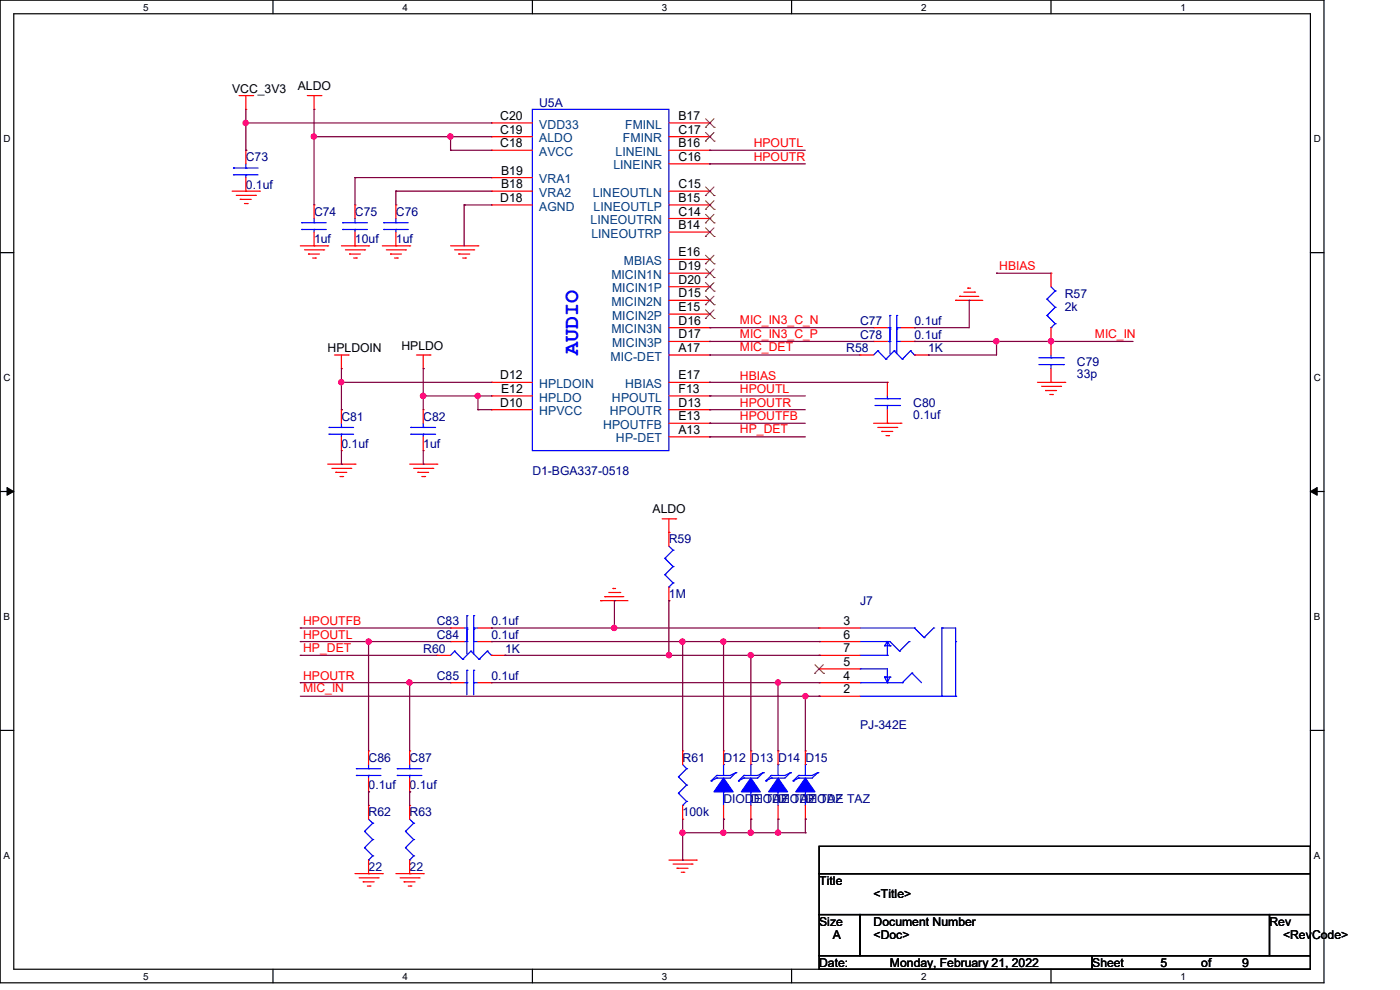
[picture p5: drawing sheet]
<svg xmlns="http://www.w3.org/2000/svg" width="297mm" height="210mm" viewBox="0 0 297 210" stroke-linecap="round" stroke-linejoin="round" font-family="sans-serif">
<path d="M0 0h280.9v208.5h-280.9zM2.9 2.9h275.1v202.7h-275.1z" fill="none" stroke="#000" stroke-width=".25"/>
<g fill="#fff">
<path d="M30.4 .3h1.1v2.4h-1.1z"/>
<path d="M30.4 205.9h1.1v2.3h-1.1z"/>
</g>
<path d="M57.9 0v2.9M57.9 205.6v2.9" fill="none" stroke="#000" stroke-width=".25"/>
<g fill="#fff">
<path d="M85.4 .3h1.1v2.4h-1.1z"/>
<path d="M85.4 205.9h1.1v2.3h-1.1z"/>
</g>
<path d="M112.9 0v2.9M112.9 205.6v2.9" fill="none" stroke="#000" stroke-width=".25"/>
<g fill="#fff">
<path d="M140.4 .3h1.2v2.4h-1.2z"/>
<path d="M140.4 205.9h1.2v2.3h-1.2z"/>
</g>
<path d="M167.9 0v2.9M167.9 205.6v2.9" fill="none" stroke="#000" stroke-width=".25"/>
<g fill="#fff">
<path d="M195.4 .3h1.2v2.4h-1.2z"/>
<path d="M195.4 205.9h1.2v2.3h-1.2z"/>
</g>
<path d="M223 0v2.9M223 205.6v2.9" fill="none" stroke="#000" stroke-width=".25"/>
<g fill="#fff">
<path d="M250.4 .3h1.2v2.4h-1.2z"/>
<path d="M250.4 205.9h1.2v2.3h-1.2z"/>
<path d="M.8 28.2h1.4v2.4h-1.4z"/>
<path d="M278.7 28.2h1.5v2.4h-1.5z"/>
<path d="M.8 78.9h1.4v2.3h-1.4z"/>
<path d="M278.7 78.9h1.5v2.3h-1.5z"/>
</g>
<path d="M0 53.6h2.9M278 53.6h2.9" fill="none" stroke="#000" stroke-width=".25"/>
<g fill="#fff">
<path d="M.8 129.6h1.3v2.3h-1.3z"/>
<path d="M278.7 129.6h1.4v2.3h-1.4z"/>
</g>
<path d="M0 104.3h2.9M278 104.3h2.9" fill="none" stroke="#000" stroke-width=".25"/>
<path d="M1.5 103.4l1.4 .9-1.4 .8zM278 104.3l1.4-.9v1.7z" fill="#000" stroke="#000" stroke-width=".21"/>
<g fill="#fff">
<path d="M.8 180.3h1.3v2.3h-1.3z"/>
<path d="M278.7 180.3h1.4v2.3h-1.4z"/>
</g>
<path d="M0 154.9h2.9M278 154.9h2.9M173.8 179.5h104.2v5.8h-104.2zM173.8 185.3h104.2v8.7h-104.2zM173.8 194h8.7v8.7h-8.7zM182.5 194h86.8v8.7h-86.8zM269.3 194h8.7v8.7h-8.7zM173.8 202.7h57.9v2.9h-57.9zM231.7 202.7h46.3v2.9h-46.3z" fill="none" stroke="#000" stroke-width=".25"/>
<g fill="none" stroke="#f00" stroke-width=".25">
<path d="M50.7 20.3h2.9M52.2 23.2h.1M52.2 31.9h.1M52.2 20.3v2.9M52.2 31.9v2.9M52.2 37.7v2.9M53.6 20.3h.1M65.2 20.3h2.9M66.6 23.2h.1M66.6 20.3v2.9M68.1 20.3h.1M104.3 26.1h.1"/>
<path d="M104.3 29h.1M104.3 31.9h.1M104.3 37.7h.1M104.3 26.1h8.6M104.3 29h8.6M104.3 31.9h8.6M104.3 37.7h8.6M141.9 26.1h8.7M141.9 29h8.7M141.9 31.9h8.7M141.9 34.8h8.7M150.6 26.1h.1"/>
<path d="M150.6 29h.1M150.6 31.9h.1M150.6 34.8h.1M49.2 40.6h5.8M50.1 41.4h4.1M51 42.3h.1M51 42.3h2.3M51.9 43.2h.6M52.2 40.6h.1M52.5 43.2h.1M54.2 41.4h.1M55 40.6h.1"/>
<path d="M63.7 52.2h5.8M64.6 53h4.1M65.4 53.9h.1M65.4 53.9h2.4M66.3 54.7h.6M66.6 52.2h.1M66.6 43.5h.1M66.6 43.5v2.9M66.6 49.2v3M66.9 54.7h.1M68.7 53h.1M69.5 52.2h.1"/>
<path d="M72.4 52.2h5.8M73.3 53h4M74.2 53.9h.1M74.2 53.9h2.3M75 54.7h.6M75.3 52.2h.1M75.3 43.5h.1M75.3 43.5v2.9M75.3 49.2v3M75.6 54.7h.1M77.3 53h.1M78.2 52.2h.1"/>
<path d="M81.1 52.2h5.8M82 53h4M82.8 53.9h.1M82.8 53.9h2.4M83.7 54.7h.6M84 52.2h.1M84 43.5h.1M84 43.5v2.9M84 49.2v3M84.3 54.7h.1M86 53h.1M86.9 52.2h.1"/>
<path d="M95.6 52.2h5.8M96.4 53h4.1M97.3 53.9h.1M97.3 53.9h2.4M98.2 54.7h.6M98.8 54.7h.1M100.5 53h.1M101.4 52.2h.1M104.3 40.6h.1M104.3 43.5h.1M104.3 40.6h8.6M104.3 43.5h8.6"/>
<path d="M141.9 40.6h8.7M141.9 43.5h8.7M141.9 46.4h8.7M141.9 49.2h8.7M141.9 55h8.7M141.9 58h8.7M150.6 40.6h.1M150.6 43.5h.1M150.6 46.4h.1M150.6 49.2h.1M150.6 55h.1M150.6 58h.1"/>
<path d="M223 58h.1M223 58v2.8M71 75.3h2.9M72.4 78.2h.1M72.4 75.3v2.9M73.9 75.3h.1M88.3 75.3h2.9M89.8 78.2h.1M89.8 75.3v2.9M91.2 75.3h.1M141.9 75.3h8.7M141.9 63.7h8.7"/>
<path d="M141.9 72.4h8.7M141.9 60.8h8.7M141.9 66.6h8.7M141.9 69.5h8.7M150.6 60.8h.1M150.6 63.7h.1M150.6 66.6h.1M150.6 69.5h.1M150.6 72.4h.1M150.6 75.3h.1M182.5 75.3h.1M182.5 75.3h2.8"/>
<path d="M185.3 72.4h.1M185.3 69.5h.1M185.3 72.4h3M185.3 69.5h3M191.1 72.4h2.9M191.1 69.5h2.9M194 72.4h.1M194 69.5h.1M194 75.3h2.9M196.9 75.3h.1M202.7 63.7h.1M202.7 63.7h5.8"/>
<path d="M203.6 62.9h.1M203.6 62.9h4M204.5 62h2.3M205.3 61.1h.1M205.3 61.1h.6M206.8 62h.1M223 72.4h.1M223 69.5v5.8M223 78.2v2.9M69.5 98.5h5.8M70.4 99.4h4M72.4 95.6h.1"/>
<path d="M72.4 86.9h.1M72.4 86.9v2.9M72.4 92.7v2.9M74.4 99.4h.1M75.3 98.5h.1M86.9 98.5h5.8M87.8 99.4h4M89.8 95.6h.1M89.8 86.9h.1M89.8 86.9v2.9M89.8 92.7v2.9M91.8 99.4h.1"/>
<path d="M92.7 98.5h.1M104.3 81.1h.1M104.3 84h.1M104.3 86.9h.1M104.3 81.1h8.6M104.3 84h8.6M104.3 86.9h8.6M141.9 81.1h8.7M141.9 89.8h8.7M141.9 84h8.7M141.9 86.9h8.7M141.9 92.7h8.7"/>
<path d="M150.6 81.1h.1M150.6 84h.1M150.6 86.9h.1M150.6 89.8h.1M150.6 92.7h.1M185.3 89.8h5.8M186.2 90.7h4M187.1 91.5h.1M187.1 91.5h2.3M188 92.4h.5M188.3 81.1h.1M188.3 89.8h.1"/>
<path d="M188.3 81.1v2.9M188.3 86.9v2.9M188.5 92.4h.1M190.2 90.7h.1M191.1 89.8h.1M220.1 81.1h5.8M221 82h4M221.8 82.8h.1M221.8 82.8h2.4M222.7 83.7h.6M223 81.1h.1M223.3 83.7h.1"/>
<path d="M225 82h.1M225.9 81.1h.1M71.2 100.2h.1M71.2 100.2h2.4M72.1 101.1h.6M72.7 101.1h.1M88.6 100.2h.1M88.6 100.2h2.3M89.5 101.1h.6M90.1 101.1h.1M140.5 110.1h2.8M141.9 112.9h.1"/>
<path d="M141.9 110.1v5.8M143.3 110.1h.1M92.7 139h.1M92.7 139h2.9M95.6 136.1h.1M95.6 133.2h.1M95.6 136.1h2.9M95.6 133.2h2.9M101.4 136.1h2.9M101.4 133.2h2.9M104.3 136.1h.1M104.3 133.2h.1"/>
<path d="M104.3 139h2.8M107.1 139h.1M127.4 127.4h.1M127.4 127.4h5.8M128.3 126.6h.1M128.3 126.6h4M129.2 125.7h2.3M130 124.8h.1M130 124.8h.6M131.5 125.7h.1M141.9 127.4h.1M141.9 124.5v2.9"/>
<path d="M173.8 139h.1M173.8 136.1h.1M173.8 133.2h.1M173.8 139h8.7M173.8 136.1h8.7M173.8 133.2h8.7M78.2 159.3h.1M78.2 159.3v2.9M86.9 159.3h.1M86.9 159.3v2.9M95.6 144.8h.1M95.6 144.8h2.9"/>
<path d="M101.4 144.8h2.9M104.3 144.8h.1M144.8 159.3h.1M144.8 159.3v2.9M153.5 159.3h.1M153.5 159.3v2.9M159.3 159.3h.1M159.3 159.3v2.9M165.1 159.3h.1M165.1 159.3v2.9M170.9 159.3h.1M170.9 159.3v2.9"/>
<path d="M173.8 144.8h.1M173.8 141.9h.1M173.8 147.7h.1M173.8 144.8h8.7M173.8 141.9h8.7M173.8 147.7h8.7M78.2 168h.1M78.2 170.9h.1M78.2 165.1v2.9M78.2 170.9v2.9M86.9 168h.1M86.9 170.9h.1"/>
<path d="M86.9 165.1v2.9M86.9 170.9v2.9M144.8 173.8h.1M144.8 170.9v2.9M153.5 173.8h.1M153.5 170.9v2.9M159.3 173.8h.1M159.3 170.9v2.9M165.1 173.8h.1M165.1 170.9v2.9M170.9 173.8h.1M170.9 170.9v2.9"/>
<path d="M75.3 185.3h5.8M76.2 186.2h4M77 187.1h.1M77 187.1h2.4M77.9 188h.6M78.2 185.3h.1M78.2 182.5v2.8M78.5 188h.1M80.2 186.2h.1M81.1 185.3h.1M84 185.3h5.8M84.9 186.2h4"/>
<path d="M85.7 187.1h.1M85.7 187.1h2.4M86.6 188h.6M86.9 185.3h.1M86.9 182.5v2.8M87.2 188h.1M88.9 186.2h.1M89.8 185.3h.1M141.9 182.5h5.8M142.8 183.3h4M143.6 184.2h.1M143.6 184.2h2.4"/>
<path d="M144.5 185h.6M145.1 185h.1M146.8 183.3h.1M147.7 182.5h.1"/>
</g>
<g fill="none" stroke="#00f" stroke-width=".25">
<path d="M49.5 35.6h.1M49.5 37.1h.1M49.5 35.6h5.2M49.5 37.1h5.2M52.2 37.1h.1M52.2 35.6h.1M52.2 34.8v.8M52.2 37.1v.6M112.9 23.2h29v72.4h-29zM64 47.2h.1M64 48.7h.1M64 47.2h5.2"/>
<path d="M64 48.7h5.2M66.6 48.7h.1M66.6 47.2h.1M66.6 46.4v.8M66.6 48.7v.5M72.7 47.2h.1M72.7 48.7h.1M72.7 47.2h5.2M72.7 48.7h5.2M75.3 48.7h.1M75.3 47.2h.1M75.3 46.4v.8"/>
<path d="M75.3 48.7v.5M81.4 47.2h.1M81.4 48.7h.1M81.4 47.2h5.2M81.4 48.7h5.2M84 48.7h.1M84 47.2h.1M84 46.4v.8M84 48.7v.5M186.2 74.4h.1M186.2 74.4l-.9 .9M186.2 74.4l1.8 1.8"/>
<path d="M188 76.2h.1M188.3 72.4h.5M188.3 69.5h.5M188.8 72.4h.1M188.8 69.8h.1M188.8 69.5h.1M188.8 66.9h.1M188.8 66.9v8.1M189.7 74.4h.1M189.7 74.4l-1.7 1.8M189.7 74.4l1.7 1.8M190.2 69.8h.1"/>
<path d="M190.2 72.4h.1M190.2 66.9h.1M190.2 69.5h.1M190.2 72.4h.9M190.2 66.9v8.1M190.2 69.5h.9M191.4 76.2h.1M193.2 74.4h.1M193.2 74.4l-1.8 1.8M193.2 74.4l.8 .9M194 75.3h.1M220.4 77.3h5.2"/>
<path d="M220.4 75.9h5.2M222.1 63.5h.1M222.1 66.9h.1M222.1 63.5l1.8 1.7M222.1 66.9l1.8 1.8M223 69.5h.1M223 75.9h.1M223 77.3h.1M223 60.8l.9 .9M223 75.3v.6M223 77.3v.9M223.9 61.7h.1"/>
<path d="M223.9 65.2h.1M223.9 68.7h.1M223.9 61.7l-1.8 1.8M223.9 65.2l-1.8 1.7M223.9 68.7l-.9 .8M225.6 77.3h.1M225.6 75.9h.1M69.8 90.7h.1M69.8 92.1h.1M69.8 90.7h5.2M69.8 92.1h5.2M72.4 92.1h.1"/>
<path d="M72.4 90.7h.1M72.4 89.8v.9M72.4 92.1v.6M87.2 90.7h.1M87.2 92.1h.1M87.2 90.7h5.2M87.2 92.1h5.2M89.8 92.1h.1M89.8 90.7h.1M89.8 89.8v.9M89.8 92.1v.6M185.6 86h5.2"/>
<path d="M185.6 84.6h5.2M188.3 84.6h.1M188.3 86h.1M188.3 84v.6M188.3 86v.9M190.8 86h.1M190.8 84.6h.1M141.1 118.4h.1M141.1 118.4l1.7 1.8M141.9 115.9l.9 .8M142.8 116.7h.1M142.8 116.7l-1.7 1.7"/>
<path d="M96.4 138.1h.1M96.4 138.1l-.8 .9M96.4 138.1l1.8 1.8M98.2 139.9h.1M98.5 133.2h.6M98.5 136.1h.6M99.1 136.1h.1M99.1 133.5h.1M99.1 133.2h.1M99.1 130.6h.1M99.1 130.6v8.1M99.9 138.1h.1"/>
<path d="M99.9 138.1l-1.7 1.8M99.9 138.1l1.7 1.8M100.5 133.5h.1M100.5 136.1h.1M100.5 130.6h.1M100.5 133.2h.1M100.5 133.2h.9M100.5 136.1h.9M100.5 130.6v8.1M101.6 139.9h.1M103.4 138.1h.1M103.4 138.1l-1.8 1.8"/>
<path d="M103.4 138.1l.9 .9M104.3 139h.1M141.1 121.9h.1M141.1 121.9l1.7 1.8M141.9 124.5h.1M142.8 120.2h.1M142.8 123.7h.1M142.8 120.2l-1.7 1.7M142.8 123.7l-.9 .8M182.5 136.1h6.3l2 2M182.5 133.2h11.5M182.5 139h5.8"/>
<path d="M187.7 137h.1M187.7 137h1.1M188 136.1h.1M188.3 136.1h.1M188.3 139h.1M188.3 136.1v2.9M188.3 136.1l-.6 .9M188.3 136.1l.5 .9M188.8 137h.1M190.8 138.1h.1M192.9 136.1h.1M192.9 136.1l-2.1 2"/>
<path d="M194 133.2h.1M194 133.2l2 2.1M196 135.3h.1M198.1 133.2h.1M198.1 133.2l-2.1 2.1M199.8 133.2h.1M199.8 133.2h2.9v14.5M199.8 133.2v14.5M202.7 136.1h.1M98.5 144.8h.6M99.1 144.8h.1M99.1 142.2h.1"/>
<path d="M99.1 142.2v5.2M100.5 142.2h.1M100.5 144.8h.1M100.5 144.8h.9M100.5 142.2v5.2M182.5 144.8h.1M182.5 141.9h.1M182.5 144.8h8.9M182.5 141.9h5.8v2.9M182.5 147.7h20.2M187.7 143.6h.1M187.7 143.6h1.1"/>
<path d="M187.7 143.6l.6 1.2M188 143.6h.1M188.3 144.8h.1M188.8 143.6h.1M188.8 143.6l-.5 1.2M191.4 144.8h.1M193.5 142.8h.1M193.5 142.8l2 2M193.5 142.8l-2.1 2M199.8 147.7h.1M202.7 147.7h.1M75.6 163.1h.1"/>
<path d="M75.6 164.5h.1M75.6 164.5h5.2M75.6 163.1h5.2M77.3 176.4h.1M77.3 179.8h.1M77.3 176.4l1.8 1.7M77.3 179.8l1.8 1.8M78.2 164.5h.1M78.2 163.1h.1M78.2 162.2v.9M78.2 164.5v.6M78.2 173.8l.9 .8"/>
<path d="M79.1 174.6h.1M79.1 178.1h.1M79.1 174.6l-1.8 1.8M79.1 178.1l-1.8 1.7M84.3 163.1h.1M84.3 164.5h.1M84.3 164.5h5.2M84.3 163.1h5.2M86 176.4h.1M86 179.8h.1M86 176.4l1.8 1.7M86 179.8l1.8 1.8"/>
<path d="M86.9 164.5h.1M86.9 163.1h.1M86.9 162.2v.9M86.9 164.5v.6M86.9 173.8l.9 .8M87.8 174.6h.1M87.8 178.1h.1M87.8 174.6l-1.8 1.8M87.8 178.1l-1.8 1.7M143.9 164.8h.1M143.9 168.3h.1M143.9 164.8l1.8 1.7"/>
<path d="M143.9 168.3l1.8 1.7M144.8 170.9h.1M144.8 162.2l.9 .9M145.7 163.1h.1M145.7 166.5h.1M145.7 170h.1M145.7 163.1l-1.8 1.7M145.7 166.5l-1.8 1.8M145.7 170l-.9 .9M150.9 165.7h.1M152.1 164.5h.1M152.1 165.1h.1"/>
<path d="M152.1 164.5l-1.2 1.2M152.1 165.1l-1.2 .6M153.5 168h.1M153.5 162.2h.1M153.5 162.2v2.3M153.5 168v2.9M156.1 163.9h.1M156.1 163.9l-1.2 .6h-2.8M156.1 163.9l-1.2 1.2h-2.8M156.7 165.7h.1M157.8 164.5h.1M157.8 165.1h.1"/>
<path d="M157.8 164.5l-1.1 1.2M157.8 165.1l-1.1 .6M159.3 168h.1M159.3 162.2h.1M159.3 162.2v2.3M159.3 168v2.9M161.9 163.9h.1M161.9 163.9l-1.2 .6h-2.9M161.9 163.9l-1.2 1.2h-2.9M162.5 165.7h.1M163.6 164.5h.1M163.6 165.1h.1"/>
<path d="M163.6 164.5l-1.1 1.2M163.6 165.1l-1.1 .6M165.1 168h.1M165.1 162.2h.1M165.1 162.2v2.3M165.1 168v2.9M167.7 163.9h.1M167.7 163.9l-1.2 .6h-2.9M167.7 163.9l-1.2 1.2h-2.9M168.3 165.7h.1M169.4 164.5h.1M169.4 165.1h.1"/>
<path d="M169.4 164.5l-1.1 1.2M169.4 165.1l-1.1 .6M170.9 168h.1M170.9 162.2h.1M170.9 162.2v2.3M170.9 168v2.9M173.5 163.9h.1M173.5 163.9l-1.2 .6h-2.9M173.5 163.9l-1.2 1.2h-2.9M78.2 182.5h.1M79.1 181.6h.1M79.1 181.6l-.9 .9"/>
<path d="M86.9 182.5h.1M87.8 181.6h.1M87.8 181.6l-.9 .9"/>
</g>
<g fill="#00f" stroke="#00f" stroke-width=".25">
<path d="M165.1 165.1l2 2.9h-4z" fill-rule="evenodd"/>
<path d="M170.9 165.1l2 2.9h-4.1z" fill-rule="evenodd"/>
<path d="M153.5 165.1l2 2.9h-4z" fill-rule="evenodd"/>
<path d="M159.3 165.1l2 2.9h-4z" fill-rule="evenodd"/>
</g>
<g fill="none" stroke="#804000" stroke-width=".21">
<path d="M149.6 27h.1M149.6 29.9h.1M149.7 25.2l1.8 1.8M149.7 28.1l1.8 1.8M149.7 39.7l1.8 1.8M151.5 25.2l-1.9 1.8M151.5 28.1l-1.9 1.8M151.5 39.7l-1.9 1.8M151.5 27h.1M151.5 29.9h.1M149.6 41.5h.1M149.6 44.4h.1"/>
<path d="M149.6 47.3h.1M149.6 50.2h.1M149.6 56h.1M149.6 58.9h.1M149.7 42.6l1.8 1.8M149.7 45.5l1.8 1.8M149.7 48.3l1.8 1.9M149.7 54.1l1.8 1.9M149.7 57.1l1.8 1.8M149.7 59.9l1.8 1.9M151.5 42.6l-1.9 1.8M151.5 45.5l-1.9 1.8"/>
<path d="M151.5 48.3l-1.9 1.9M151.5 54.1l-1.9 1.9M151.5 57.1l-1.9 1.8M151.5 59.9l-1.9 1.9M151.5 41.5h.1M151.5 44.4h.1M151.5 47.3h.1M151.5 50.2h.1M151.5 56h.1M151.5 58.9h.1M149.6 61.8h.1M149.6 64.6h.1"/>
<path d="M149.6 67.6h.1M149.7 62.8l1.8 1.8M149.7 65.7l1.8 1.9M151.5 62.8l-1.9 1.8M151.5 65.7l-1.9 1.9M151.5 61.8h.1M151.5 64.6h.1M151.5 67.6h.1M172.8 142.8h.1M172.9 141l1.8 1.8M174.7 141l-1.9 1.8M174.7 142.8h.1"/>
</g>
<g fill="none" stroke="#800040" stroke-width=".25">
<path d="M52.2 26.1h.1M52.2 31.9h.1M52.2 23.2v8.7M52.2 26.1h52.1M66.6 29h.1M66.6 29h37.7M66.6 23.2v20.3M75.3 37.7h.1M75.3 37.7h29M75.3 37.7v5.8M95.6 29h.1M95.6 31.9h.1"/>
<path d="M95.6 29v2.9M95.6 31.9h8.7M150.6 31.9h.1M150.6 34.8h.1M150.6 31.9h20.3M150.6 34.8h20.3M84 40.6h.1M84 40.6v2.9M84 40.6h20.3M98.5 43.5h.1M98.5 43.5h5.8M98.5 43.5v8.7"/>
<path d="M211.4 58h.1M211.4 58h11.6M72.4 78.2v8.7M89.8 78.2h.1M89.8 78.2v8.7M150.6 69.5h.1M150.6 72.4h.1M150.6 75.3h.1M150.6 69.5h34.7M150.6 72.4h34.7M150.6 75.3h31.9M194 69.5h.1"/>
<path d="M194 72.4h.1M194 72.4h46.4M196.9 75.3h.1M205.6 63.7h.1M205.6 63.7v5.8h-11.6M211.4 72.4h.1M211.4 72.4v2.9h-14.5M223 72.4h.1M72.4 81.1h.1M72.4 86.9h.1M72.4 98.5h.1M72.4 95.6v2.9"/>
<path d="M72.4 81.1h31.9M89.8 84h.1M89.8 98.5h.1M89.8 95.6v2.9M89.8 84h14.5M101.4 84h.1M101.4 86.9h.1M101.4 84v2.9M101.4 86.9h2.9M150.6 81.1h.1M150.6 84h.1M150.6 86.9h.1"/>
<path d="M150.6 89.8h.1M150.6 92.7h.1M150.6 81.1h37.7M150.6 84h20.3M150.6 86.9h20.3M150.6 89.8h20.3M150.6 92.7h20.3M63.7 136.1h.1M63.7 133.2h.1M63.7 139h.1M63.7 136.1h31.9M63.7 133.2h31.9"/>
<path d="M63.7 139h29M78.2 136.1h.1M78.2 136.1v23.2M104.3 136.1h.1M104.3 133.2h.1M104.3 136.1h69.5M104.3 133.2h69.5M107.1 139h.1M107.1 139h66.7M130.3 127.4h.1M130.3 133.2h.1M130.3 127.4v5.8"/>
<path d="M141.9 127.4h.1M141.9 127.4v11.6M144.8 136.1h.1M144.8 136.1v23.2M153.5 136.1h.1M153.5 136.1v23.2M159.3 139h.1M159.3 139v20.3M173.8 136.1h.1M173.8 139h.1M63.7 144.8h.1M63.7 144.8h31.9"/>
<path d="M63.7 147.7h110.1M86.9 144.8h.1M86.9 144.8v14.5M104.3 144.8h69.5M165.1 144.8h.1M165.1 144.8v14.5M170.9 147.7h.1M170.9 147.7v11.6M173.8 144.8h.1M173.8 147.7h.1M78.2 168h.1M78.2 168v2.9"/>
<path d="M86.9 168h.1M86.9 168v2.9M144.8 176.7h.1M144.8 173.8v8.7M144.8 176.7h26.1M153.5 176.7h.1M153.5 173.8h.1M153.5 173.8v2.9M159.3 176.7h.1M159.3 173.8h.1M159.3 173.8v2.9M165.1 176.7h.1"/>
<path d="M165.1 173.8h.1M165.1 173.8v2.9M170.9 176.7h.1M170.9 173.8h.1M170.9 173.8v2.9M144.8 182.5h.1"/>
</g>
<g fill="#f0f" stroke="#f0f" stroke-width=".25">
<circle cx="95.5" cy="29" r=".55"/>
<circle cx="66.6" cy="29" r=".55"/>
<circle cx="89.8" cy="84" r=".56"/>
<circle cx="101.3" cy="84" r=".55"/>
<circle cx="223" cy="72.4" r=".55"/>
<circle cx="211.4" cy="72.4" r=".55"/>
<circle cx="144.8" cy="136.1" r=".55"/>
<circle cx="165.1" cy="144.8" r=".55"/>
<circle cx="78.2" cy="136.1" r=".55"/>
<circle cx="130.3" cy="133.2" r=".55"/>
<circle cx="141.9" cy="139" r=".55"/>
<circle cx="159.3" cy="139" r=".55"/>
<circle cx="170.9" cy="147.7" r=".55"/>
<circle cx="86.9" cy="144.8" r=".55"/>
<circle cx="52.1" cy="26.1" r=".55"/>
<circle cx="72.4" cy="81.1" r=".55"/>
<circle cx="144.8" cy="176.6" r=".55"/>
<circle cx="153.5" cy="176.6" r=".55"/>
<circle cx="159.3" cy="176.6" r=".55"/>
<circle cx="165.1" cy="176.6" r=".55"/>
<circle cx="153.5" cy="136.1" r=".55"/>
</g>
<text font-size="4.6" fill="#00f" x="122.7" y="75.3" transform="rotate(-90 122.7 75.3)">AUDIO</text>
<g font-size="2.6">
<text x="49.2" y="19.7">VCC_3V3</text>
<text x="63.2" y="19.1">ALDO</text>
<text x="106.1" y="25.4">C20</text>
<text x="106.1" y="28.4">C19</text>
<text x="143.9" y="25.4">B17</text>
<text x="143.9" y="28.4">C17</text>
<text x="106.1" y="31.2">C18</text>
<text x="143.9" y="31.2">B16</text>
<text x="143.9" y="34.1">C16</text>
<text x="106.3" y="37">B19</text>
<text x="106.3" y="39.9">B18</text>
<text x="143.9" y="39.9">C15</text>
<text x="106.1" y="42.8">D18</text>
<text x="143.9" y="42.8">B15</text>
<text x="143.9" y="45.7">C14</text>
<text x="143.9" y="48.6">B14</text>
<text x="143.9" y="54.4">E16</text>
<text x="143.9" y="57.3">D19</text>
<text x="143.9" y="60.2">D20</text>
<text x="143.9" y="63.1">D15</text>
<text x="143.9" y="66">E15</text>
<text x="143.9" y="68.9">D16</text>
<text x="143.9" y="71.8">D17</text>
<text x="69.5" y="74.8">HPLDOIN</text>
<text x="85.2" y="74.2">HPLDO</text>
<text x="143.9" y="74.7">A17</text>
<text x="106.1" y="80.5">D12</text>
<text x="106.3" y="83.4">E12</text>
<text x="143.9" y="80.5">E17</text>
<text x="143.9" y="83.4">F13</text>
<text x="106.1" y="86.3">D10</text>
<text x="143.9" y="86.3">D13</text>
<text x="143.9" y="89.2">E13</text>
<text x="143.9" y="92">A13</text>
<text x="138.4" y="108.9">ALDO</text>
<text x="179" y="135.5">6</text>
<text x="179" y="132.6">3</text>
<text x="179" y="141.3">5</text>
<text x="179" y="138.4">7</text>
<text x="179" y="144.2">4</text>
<text x="179" y="147.1">2</text>
<text x="173.8" y="187.7">Title</text>
<text x="185.3" y="190.6">&lt;Title&gt;</text>
<text x="173.8" y="196.3">Size</text>
<text x="185.3" y="196.3">Document Number</text>
<text x="269.3" y="196.3">Rev</text>
<text x="176.7" y="199.3">A</text>
<text x="185.3" y="199.3">&lt;Doc&gt;</text>
<text x="272.2" y="199.3">&lt;RevCode&gt;</text>
<text x="173.8" y="205.1">Date:</text>
<text x="188.8" y="205.1">Monday, February 21, 2022</text>
<text x="231.7" y="205.1">Sheet</text>
<text x="246.2" y="205.1">5</text>
<text x="254.8" y="205.1">of</text>
<text x="263.5" y="205.1">9</text>
</g>
<g font-size="2.6" fill="#000080">
<text x="114.4" y="22.6">U5A</text>
<text x="52.2" y="34.2">C73</text>
<text x="52.2" y="40">0.1uf</text>
<text x="66.6" y="45.8">C74</text>
<text x="75.3" y="45.8">C75</text>
<text x="84" y="45.8">C76</text>
<text x="66.6" y="51.6">1uf</text>
<text x="75.3" y="51.6">10uf</text>
<text x="84" y="51.6">1uf</text>
<text x="225.9" y="63.2">R57</text>
<text x="182.5" y="71.8">C78</text>
<text x="182.5" y="69">C77</text>
<text x="194" y="71.8">0.1uf</text>
<text x="194" y="69">0.1uf</text>
<text x="225.9" y="66">2k</text>
<text x="179.5" y="74.8">R58</text>
<text x="196.9" y="74.8">1K</text>
<text x="228.5" y="77.6">C79</text>
<text x="228.5" y="80.3">33p</text>
<text x="72.4" y="89.2">C81</text>
<text x="89.8" y="89.2">C82</text>
<text x="193.8" y="86.3">C80</text>
<text x="193.8" y="88.9">0.1uf</text>
<text x="72.4" y="95">0.1uf</text>
<text x="89.8" y="95">1uf</text>
<text x="112.9" y="100.8">D1-BGA337-0518</text>
<text x="141.9" y="115.3">R59</text>
<text x="141.9" y="126.9">1M</text>
<text x="182.5" y="128.3">J7</text>
<text x="92.7" y="135.6">C84</text>
<text x="92.7" y="132.7">C83</text>
<text x="104.3" y="135.6">0.1uf</text>
<text x="104.3" y="132.7">0.1uf</text>
<text x="89.8" y="138.4">R60</text>
<text x="107.1" y="138.4">1K</text>
<text x="92.7" y="144.2">C85</text>
<text x="104.3" y="144.2">0.1uf</text>
<text x="182.5" y="154.6">PJ-342E</text>
<text x="78.2" y="161.6">C86</text>
<text x="86.9" y="161.6">C87</text>
<text x="144.8" y="161.6">R61</text>
<text x="153.5" y="161.6">D12 D13 D14 D15</text>
<text x="78.2" y="167.4">0.1uf</text>
<text x="86.9" y="167.4">0.1uf</text>
<text x="78.2" y="173.2">R62</text>
<text x="86.9" y="173.2">R63</text>
<text x="144.8" y="173.2">100k</text>
<text x="153.5" y="170.3">DIODE TAZ</text>
<text x="159.3" y="170.3">DIODE TAZ</text>
<text x="165.1" y="170.3">DIODE TAZ</text>
<text x="170.9" y="170.3">DIODE TAZ</text>
<text x="78.2" y="184.8">22</text>
<text x="86.9" y="184.8">22</text>
</g>
<g font-size="2.6" fill="#004080">
<text x="114.4" y="27.3">VDD33</text>
<text x="132.6" y="27.3">FMINL</text>
<text x="114.4" y="30.2">ALDO</text>
<text x="114.4" y="33.1">AVCC</text>
<text x="130.1" y="35.9">LINEINR</text>
<text x="130.6" y="33.1">LINEINL</text>
<text x="132.2" y="30.2">FMINR</text>
<text x="114.4" y="38.9">VRA1</text>
<text x="114.4" y="41.7">VRA2</text>
<text x="125.8" y="41.7">LINEOUTLN</text>
<text x="114.4" y="44.7">AGND</text>
<text x="125.3" y="47.5">LINEOUTRN</text>
<text x="125.9" y="44.7">LINEOUTLP</text>
<text x="125.5" y="50.4">LINEOUTRP</text>
<text x="129.7" y="59.1">MICIN1N</text>
<text x="132.4" y="56.2">MBIAS</text>
<text x="129.7" y="64.9">MICIN2N</text>
<text x="129.9" y="62">MICIN1P</text>
<text x="129.7" y="70.7">MICIN3N</text>
<text x="129.9" y="67.8">MICIN2P</text>
<text x="129.5" y="76.5">MIC-DET</text>
<text x="129.9" y="73.6">MICIN3P</text>
<text x="114.4" y="82.3">HPLDOIN</text>
<text x="132.6" y="82.3">HBIAS</text>
<text x="114.4" y="85.2">HPLDO</text>
<text x="114.4" y="88.1">HPVCC</text>
<text x="129.4" y="88.1">HPOUTR</text>
<text x="129.8" y="85.2">HPOUTL</text>
<text x="127.9" y="91">HPOUTFB</text>
<text x="130.7" y="93.9">HP-DET</text>
</g>
<g font-size="2.6" fill="#f00">
<text x="159.9" y="31.3">HPOUTL</text>
<text x="159.9" y="34.2">HPOUTR</text>
<text x="212" y="57.4">HBIAS</text>
<text x="157" y="68.7">MIC_IN3_C_N</text>
<text x="157" y="71.6">MIC_IN3_C_P</text>
<text x="232.3" y="71.6">MIC_IN</text>
<text x="157" y="74.5">MIC_DET</text>
<text x="157" y="80.5">HBIAS</text>
<text x="157" y="83.4">HPOUTL</text>
<text x="157" y="86.3">HPOUTR</text>
<text x="157" y="89.2">HPOUTFB</text>
<text x="157" y="91.9">HP_DET</text>
<text x="64.3" y="135.5">HPOUTL</text>
<text x="64.3" y="132.6">HPOUTFB</text>
<text x="64.3" y="138.2">HP_DET</text>
<text x="64.3" y="144.2">HPOUTR</text>
<text x="64.3" y="146.9">MIC_IN</text>
</g>
<g font-size="2.1">
<text x="30.4" y="2.2">5</text>
<text x="85.4" y="2.2">4</text>
<text x="140.4" y="2.2">3</text>
<text x="195.4" y="2.2">2</text>
<text x="250.4" y="2.2">1</text>
<text x=".8" y="30.1">D</text>
<text x="278.7" y="30.1">D</text>
<text x=".8" y="80.8">C</text>
<text x="278.7" y="80.8">C</text>
<text x=".8" y="131.5">B</text>
<text x="278.7" y="131.5">B</text>
<text x=".8" y="182.2">A</text>
<text x="278.7" y="182.2">A</text>
<text x="30.4" y="207.8">5</text>
<text x="85.4" y="207.8">4</text>
<text x="140.4" y="207.8">3</text>
<text x="195.4" y="207.8">2</text>
<text x="250.4" y="207.8">1</text>
</g>
</svg>
